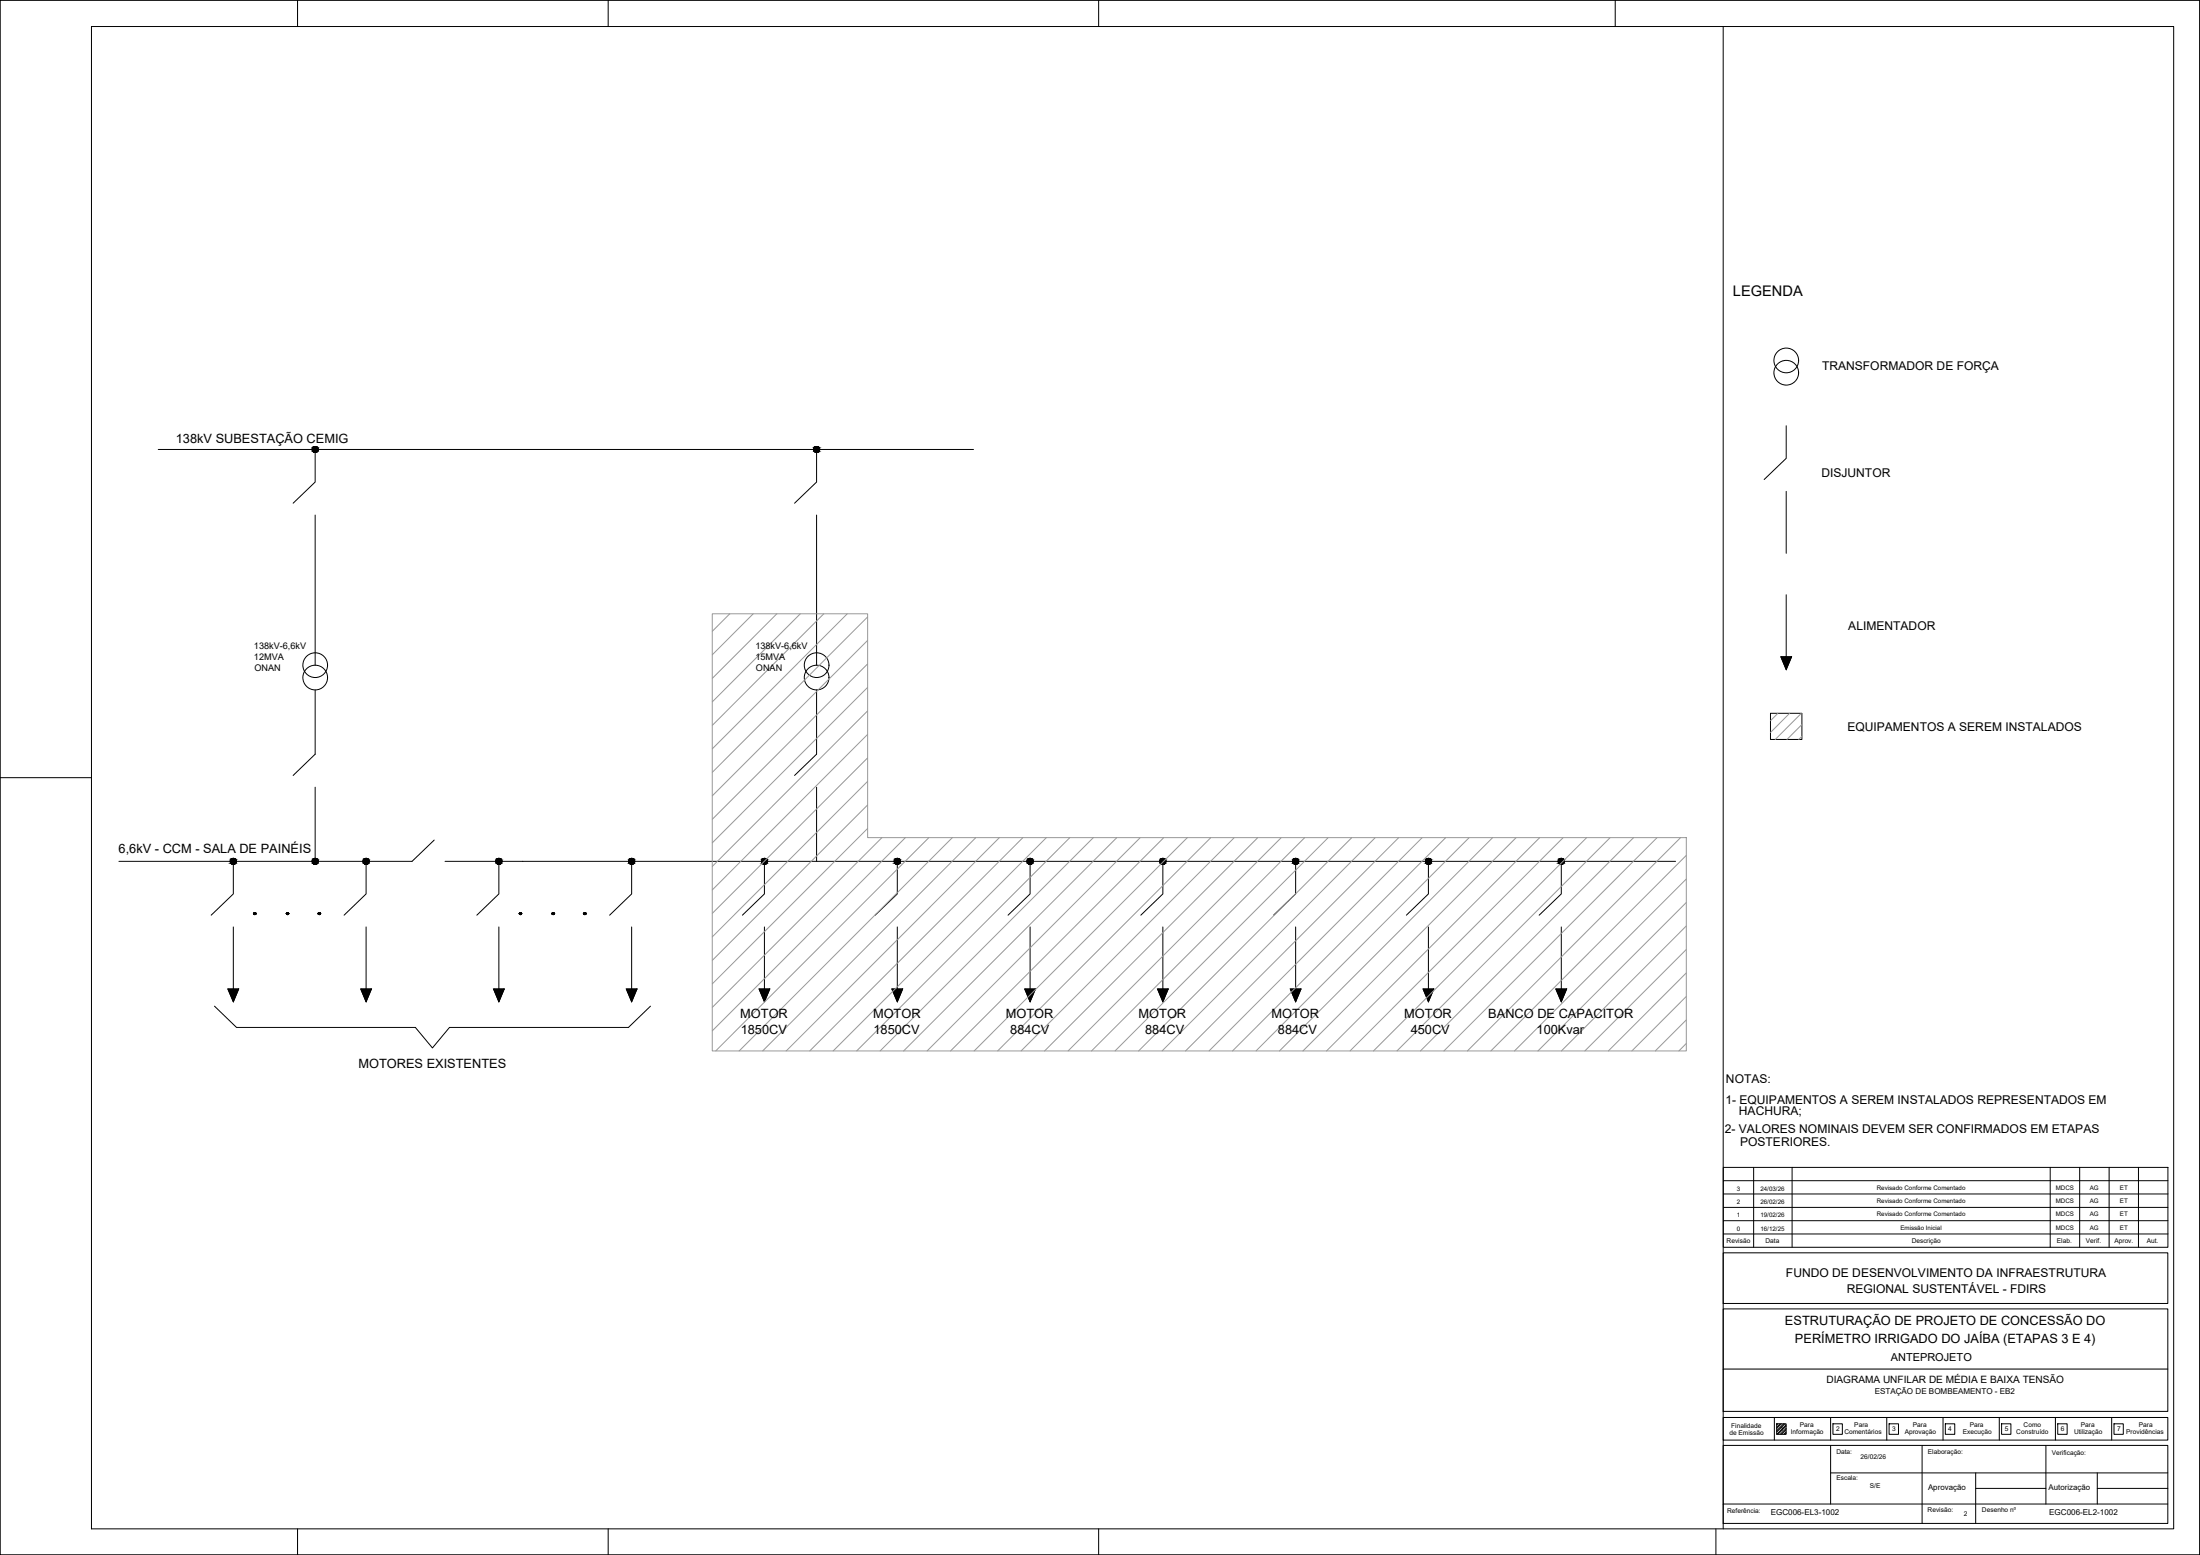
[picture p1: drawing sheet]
<svg xmlns="http://www.w3.org/2000/svg" width="841mm" height="594mm" viewBox="0 0 841 594" stroke-linecap="round" stroke-linejoin="round" font-family="sans-serif">
<!-- layer: 0 -->
<g fill="none" stroke="#000" stroke-width=".38">
<path d="M0 .1h841v594h-841zM60.5 171.7h311.7M120.5 171.7v12.5l-8.4 8M312.2 171.7v12.5l-8.5 8M682.8 162.7v12.4l-8.4 8.1M120.5 196.8v57.3M312.2 196.8v57.3M682.8 187.7v23.7M682.8 227.2v23.7M680.8 250.9h4.1l-2.1 4.9zM120.5 263.6v24.5l-8.4 8.2M312.2 263.6v24.5l-8.5 8.2"/>
<path d="M676.8 272.5h12v10h-12zM120.5 300.8v28.3M312.2 300.8v28.3M89.2 329.1v12.4l-8.5 8.1M140 329.1v12.4l-8.5 8.1M166 320.9l-8.5 8.2h-112M170.1 329.1h470.4M190.7 329.1v12.4l-8.4 8.1M241.5 329.1v12.4l-8.5 8.1M292.2 329.1v12.4l-8.4 8.1M343 329.1v12.4l-8.4 8.1M393.8 329.1v12.4l-8.4 8.1"/>
<path d="M444.5 329.1v12.4l-8.4 8.1M495.3 329.1v12.4l-8.4 8.1M546.1 329.1v12.4l-8.5 8.1M596.9 329.1v12.4l-8.5 8.1M89.2 354.1v23.7M97.4 348.7v.3M109.9 348.7v.3M122 348.7v.3M140 354.1v23.7M190.7 354.1v23.7M199 348.7v.3M211.5 348.7v.3"/>
<path d="M223.6 348.7v.3M241.5 354.1v23.7M292.2 354.1v23.7M343 354.1v23.7M393.8 354.1v23.7M444.5 354.1v23.7M495.3 354.1v23.7M546.1 354.1v23.7M596.9 354.1v23.7M87.1 377.8h4.1l-2 4.9zM137.9 377.8h4.1l-2 4.9zM188.7 377.8h4l-2 4.9z"/>
<path d="M239.4 377.8h4.1l-2 4.9zM290.2 377.8h4.1l-2.1 4.9zM341 377.8h4.1l-2.1 4.9zM391.8 377.8h4l-2 4.9zM442.5 377.8h4.1l-2.1 4.9zM493.3 377.8h4l-2 4.9zM544 377.8h4.1l-2 4.9zM594.8 377.8h4.1l-2 4.9zM82 384.4l8.4 8.1h68.4l6.5 7.9 6.5-7.9h68.4l8.5-8.1"/>
<circle cx="682.9" cy="137.7" r="4.7"/>
<circle cx="682.9" cy="142.4" r="4.7"/>
<circle cx="120.5" cy="171.7" r="1.12"/>
<circle cx="312.2" cy="171.7" r="1.12"/>
<circle cx="120.5" cy="258.9" r="4.7"/>
<circle cx="120.5" cy="254.1" r="4.7"/>
<circle cx="312.2" cy="258.9" r="4.7"/>
<circle cx="312.2" cy="254.1" r="4.7"/>
<circle cx="89.2" cy="329" r="1.12"/>
<circle cx="120.5" cy="329" r="1.12"/>
<circle cx="140" cy="329" r="1.12"/>
<circle cx="190.7" cy="329" r="1.12"/>
<circle cx="241.5" cy="329" r="1.12"/>
<circle cx="292.2" cy="329" r="1.12"/>
<circle cx="343" cy="329" r="1.12"/>
<circle cx="393.8" cy="329" r="1.12"/>
<circle cx="444.6" cy="329" r="1.12"/>
<circle cx="495.3" cy="329" r="1.12"/>
<circle cx="546.1" cy="329" r="1.12"/>
<circle cx="596.9" cy="329" r="1.12"/>
<circle cx="97.4" cy="349" r=".36"/>
<circle cx="110" cy="349" r=".36"/>
<circle cx="122.1" cy="349" r=".36"/>
<circle cx="199" cy="349" r=".36"/>
<circle cx="211.5" cy="349" r=".36"/>
<circle cx="223.6" cy="349" r=".36"/>
</g>
<g fill="#000" stroke="#000" stroke-width=".38">
<path d="M120.2 172.8h.5zM120.3 170.6h.3zM312 172.8h.5zM312 170.6h.3zM680.8 250.9h4.1l-2.1 4.9zM88.9 330.1h.6zM89 328h.3zM120.2 330.1h.5zM120.3 328h.3zM139.7 330.1h.5zM139.8 328h.3zM190.5 330.1h.5z"/>
<path d="M190.5 328h.3zM241.2 330.1h.5zM241.3 328h.3zM292 330.1h.5zM292.1 328h.3zM342.8 330.1h.5zM342.9 328h.2zM393.5 330.1h.5zM393.6 328h.3zM444.3 330.1h.5zM444.4 328h.3zM495 330.1h.6z"/>
<path d="M495.1 328h.3zM545.8 330.1h.6zM545.9 328h.3zM596.6 330.1h.5zM596.7 328h.2zM97.1 349.2h.6zM97.1 348.8h.6zM97.3 348.7h.2zM97.3 349.4h.2zM109.6 349.3h.6zM109.7 348.8h.5zM121.7 349.2h.7z"/>
<path d="M121.8 348.8h.6zM121.8 349.3h.5zM121.9 348.7h.4zM198.7 349.3h.5zM198.7 348.8h.5zM211.1 349.2h.7zM211.2 348.8h.6zM211.2 349.3h.5zM211.3 348.7h.4zM223.5 349.4h.2zM223.5 348.7h.2zM87.1 377.8h4.1l-2 4.9z"/>
<path d="M137.9 377.8h4.1l-2 4.9zM188.7 377.8h4l-2 4.9zM239.4 377.8h4.1l-2 4.9zM290.2 377.8h4.1l-2.1 4.9zM341 377.8h4.1l-2.1 4.9zM391.8 377.8h4l-2 4.9zM442.5 377.8h4.1l-2.1 4.9zM493.3 377.8h4l-2 4.9zM544 377.8h4.1l-2 4.9zM594.8 377.8h4.1l-2 4.9z"/>
<path d="M120.2 172.8h.4zM120.3 172.8h.3z"/>
<path d="M120.3 170.6h.4zM120.2 170.6h.5z"/>
<path d="M120.2 170.6l.6 .1zM120.1 170.7h.7z"/>
<path d="M120.1 170.7h.8zM120 170.7h.9z"/>
<path d="M120.1 172.8h.7zM120.1 172.8h.6z"/>
<path d="M120 170.7h1zM119.9 170.7h1.1z"/>
<path d="M120 172.7h.9zM120 172.7l.8 .1z"/>
<path d="M119.9 170.7l1.2 .1zM119.8 170.8h1.3z"/>
<path d="M119.9 172.6h1.1zM119.9 172.6l1 .1z"/>
<path d="M119.8 170.8l1.4 .1zM119.8 170.8l1.4 .1z"/>
<path d="M119.8 172.6h1.3zM119.8 172.6h1.2z"/>
<path d="M119.8 170.9l1.5 .1zM119.8 170.9l1.5 .1z"/>
<path d="M119.8 172.6h1.4zM119.8 172.6h1.3z"/>
<path d="M119.7 171h1.6zM119.6 171h1.7z"/>
<path d="M119.7 172.5h1.6zM119.7 172.5l1.5 .1z"/>
<path d="M119.6 171l1.8 .1zM119.6 171l1.8 .1z"/>
<path d="M119.6 172.4h1.7zM119.6 172.4l1.7 .1z"/>
<path d="M119.5 171.1l2 .1zM119.5 171.1l2 .1z"/>
<path d="M119.5 172.3h1.9zM119.5 172.3l1.8 .1z"/>
<path d="M119.5 171.2l2 .1zM119.5 171.2l2 .1z"/>
<path d="M119.5 172.2h2zM119.5 172.2l1.9 .1z"/>
<path d="M119.5 171.3l2 .1zM119.5 171.3l2 .1z"/>
<path d="M119.5 172.1h2zM119.5 172.1l2 .1z"/>
<path d="M119.4 171.4l2.2 .1zM119.4 171.4l2.2 .1z"/>
<path d="M119.4 172h2.1zM119.4 172l2.1 .1z"/>
<path d="M119.4 171.5l2.2 .1zM119.4 171.5l2.2 .1z"/>
<path d="M119.4 171.6l2.2 .1zM119.4 171.6l2.2 .1z"/>
<path d="M119.4 171.7l2.2 .1zM119.4 171.7l2.2 .1z"/>
<path d="M119.4 171.8l2.2 .1zM119.4 171.8l2.2 .1z"/>
<path d="M119.4 171.9h2.2zM119.4 171.9l2.1 .1z"/>
<path d="M312 172.8h.3zM312 172.8h.3z"/>
<path d="M312 170.6h.5zM312 170.6h.5z"/>
<path d="M312 170.6l.5 .1zM311.8 170.7h.7z"/>
<path d="M311.8 170.7h.8zM311.7 170.7h.9z"/>
<path d="M311.8 172.8h.7zM311.8 172.8h.7z"/>
<path d="M311.7 170.7h1zM311.6 170.7h1.1z"/>
<path d="M311.7 172.7h.9zM311.7 172.7l.8 .1z"/>
<path d="M311.6 170.7l1.2 .1zM311.5 170.8h1.3z"/>
<path d="M311.6 172.6h1.1zM311.6 172.6l1 .1z"/>
<path d="M311.5 170.8l1.4 .1zM311.5 170.8l1.4 .1z"/>
<path d="M311.5 172.6h1.3zM311.5 172.6h1.2z"/>
<path d="M311.4 170.9l1.6 .1zM311.4 170.9l1.6 .1z"/>
<path d="M311.4 172.6h1.5zM311.4 172.6h1.4z"/>
<path d="M311.4 171h1.7zM311.3 171h1.8z"/>
<path d="M311.4 172.5h1.6zM311.4 172.5l1.5 .1z"/>
<path d="M311.3 171l1.8 .1zM311.3 171l1.8 .1z"/>
<path d="M311.3 172.4h1.8zM311.3 172.4l1.7 .1z"/>
<path d="M311.2 171.1l2 .1zM311.2 171.1l2 .1z"/>
<path d="M311.2 172.3h1.9zM311.2 172.3l1.9 .1z"/>
<path d="M311.2 171.2l2 .1zM311.2 171.2l2 .1z"/>
<path d="M311.2 172.2h2zM311.2 172.2l1.9 .1z"/>
<path d="M311.1 171.3l2.1 .1zM311.1 171.3l2.1 .1z"/>
<path d="M311.1 171.4l2.2 .1zM311.1 171.4l2.2 .1z"/>
<path d="M311.1 172l2.1 .1zM311.1 172l2.1 .1z"/>
<path d="M311.1 172.1h2.1zM311.1 172.1l2.1 .1z"/>
<path d="M311.1 171.5l2.2 .1zM311.1 171.5l2.2 .1z"/>
<path d="M311.1 171.6l2.2 .1zM311.1 171.6l2.2 .1z"/>
<path d="M311.1 171.8l2.2 .1zM311.1 171.8l2.2 .1z"/>
<path d="M311.1 171.9h2.2zM311.1 171.9l2.1 .1z"/>
<path d="M311.1 171.7h2.2zM311.1 171.7l2.2 .1z"/>
<path d="M88.9 330.1l.4 .1zM89 330.2h.3z"/>
<path d="M89 328h.5zM88.9 328h.6z"/>
<path d="M88.9 328h.6zM88.8 328h.7z"/>
<path d="M88.8 328l.8 .1zM88.7 328.1h.9z"/>
<path d="M88.8 330.1h.7zM88.8 330.1h.7z"/>
<path d="M88.7 328.1h1zM88.6 328.1h1.1z"/>
<path d="M88.7 330.1h.9zM88.7 330.1h.8z"/>
<path d="M88.6 328.1h1.2zM88.6 328.1h1.2z"/>
<path d="M88.6 330h1.1zM88.6 330l1 .1z"/>
<path d="M88.6 328.1l1.3 .1zM88.4 328.2h1.5z"/>
<path d="M88.6 330h1.2zM88.6 330h1.1z"/>
<path d="M88.4 328.2l1.6 .1zM88.4 328.2l1.6 .1z"/>
<path d="M88.4 329.9h1.5zM88.4 329.9l1.4 .1z"/>
<path d="M88.4 328.3l1.6 .1zM88.4 328.3l1.6 .1z"/>
<path d="M88.4 329.8h1.6zM88.4 329.8l1.5 .1z"/>
<path d="M88.3 328.4l1.8 .1zM88.3 328.4l1.8 .1z"/>
<path d="M88.3 329.7h1.7zM88.3 329.7l1.7 .1z"/>
<path d="M88.3 328.5l1.9 .1zM88.3 328.5l1.9 .1z"/>
<path d="M88.3 329.7h1.8zM88.3 329.7h1.7z"/>
<path d="M88.2 328.6h2zM88.2 328.6h2z"/>
<path d="M88.2 329.6h2zM88.2 329.6l1.9 .1z"/>
<path d="M88.1 328.6l2.2 .1zM88.1 328.6l2.2 .1z"/>
<path d="M88.1 329.5h2.1zM88.1 329.5l2.1 .1z"/>
<path d="M88.1 328.7l2.2 .2zM88.1 328.7l2.2 .2z"/>
<path d="M88.1 328.9h2.2zM88.1 328.9h2.2z"/>
<path d="M88.1 329.3l2.2 .1zM88.1 329.3l2.2 .1z"/>
<path d="M88.1 329.4h2.2zM88.1 329.4l2.1 .1z"/>
<path d="M88.1 328.9l2.2 .2zM88.1 328.9l2.2 .2z"/>
<path d="M88.1 329.1l2.2 .1zM88.1 329.1l2.2 .1z"/>
<path d="M88.1 329.2h2.2zM88.1 329.2l2.2 .1z"/>
<path d="M120.2 330.1l.4 .1zM120.3 330.2h.3z"/>
<path d="M120.3 328h.4zM120.2 328h.5z"/>
<path d="M120.2 328h.6zM120.1 328h.7z"/>
<path d="M120.1 328l.8 .1zM120 328.1h.9z"/>
<path d="M120.1 330.1h.7zM120.1 330.1h.6z"/>
<path d="M120 328.1h1zM119.9 328.1h1.1z"/>
<path d="M120 330.1h.9zM120 330.1h.8z"/>
<path d="M119.9 328.1h1.2zM119.8 328.1h1.3z"/>
<path d="M119.9 330h1.1zM119.9 330l1 .1z"/>
<path d="M119.8 328.1l1.4 .1zM119.8 328.1l1.4 .1z"/>
<path d="M119.8 330h1.3zM119.8 330h1.2z"/>
<path d="M119.8 328.2l1.5 .1zM119.8 328.2l1.5 .1z"/>
<path d="M119.8 329.9h1.4zM119.8 329.9l1.3 .1z"/>
<path d="M119.7 328.3l1.6 .1zM119.7 328.3l1.6 .1z"/>
<path d="M119.7 329.8h1.6zM119.7 329.8l1.5 .1z"/>
<path d="M119.6 328.4l1.8 .1zM119.6 328.4l1.8 .1z"/>
<path d="M119.6 329.7h1.7zM119.6 329.7l1.7 .1z"/>
<path d="M119.5 328.5l2 .1zM119.5 328.5l2 .1z"/>
<path d="M119.5 329.7h1.9zM119.5 329.7h1.8z"/>
<path d="M119.5 328.6h2zM119.5 328.6h2z"/>
<path d="M119.5 329.6h2zM119.5 329.6l1.9 .1z"/>
<path d="M119.5 328.6l2 .1zM119.5 328.6l2 .1z"/>
<path d="M119.5 329.5h2zM119.5 329.5l2 .1z"/>
<path d="M119.4 328.7l2.2 .2zM119.4 328.7l2.2 .2z"/>
<path d="M119.4 329.4h2.1zM119.4 329.4l2.1 .1z"/>
<path d="M119.4 328.9h2.2zM119.4 328.9h2.2z"/>
<path d="M119.4 328.9l2.2 .2zM119.4 328.9l2.2 .2z"/>
<path d="M119.4 329.1l2.2 .1zM119.4 329.1l2.2 .1z"/>
<path d="M119.4 329.2l2.2 .1zM119.4 329.2l2.2 .1z"/>
<path d="M119.4 329.3h2.2zM119.4 329.3l2.1 .1z"/>
<path d="M139.7 330.1l.4 .1zM139.8 330.2h.3z"/>
<path d="M139.8 328h.4zM139.7 328h.5z"/>
<path d="M139.7 328h.6zM139.6 328h.7z"/>
<path d="M139.6 328l.8 .1zM139.5 328.1h.9z"/>
<path d="M139.6 330.1h.7zM139.6 330.1h.6z"/>
<path d="M139.5 328.1h1zM139.4 328.1h1.1z"/>
<path d="M139.5 330.1h.9zM139.5 330.1h.8z"/>
<path d="M139.4 328.1h1.2zM139.3 328.1h1.3z"/>
<path d="M139.4 330h1.1zM139.4 330l1 .1z"/>
<path d="M139.3 328.1l1.4 .1zM139.3 328.1l1.4 .1z"/>
<path d="M139.3 330h1.3zM139.3 330h1.2z"/>
<path d="M139.2 328.2l1.6 .1zM139.1 328.3h1.7z"/>
<path d="M139.2 329.9h1.5zM139.2 329.9l1.4 .1z"/>
<path d="M139.1 328.3l1.7 .1zM139.1 328.3l1.7 .1z"/>
<path d="M139.1 329.8h1.7zM139.1 329.8l1.6 .1z"/>
<path d="M139.1 328.4l1.8 .1zM139.1 328.4l1.8 .1z"/>
<path d="M139.1 329.7h1.7zM139.1 329.7l1.7 .1z"/>
<path d="M139 328.5l1.9 .1zM139 328.5l1.9 .1z"/>
<path d="M139 329.7h1.9zM139 329.7h1.8z"/>
<path d="M138.9 328.6h2.1zM138.9 328.6h2.1z"/>
<path d="M138.9 329.6h2zM138.9 329.6l2 .1z"/>
<path d="M138.9 328.6l2.1 .1zM138.9 328.6l2.1 .1z"/>
<path d="M138.9 329.5h2.1zM138.9 329.5l2 .1z"/>
<path d="M138.9 328.7l2.2 .2zM138.9 328.7l2.2 .2z"/>
<path d="M138.9 329.4h2.1zM138.9 329.4l2.1 .1z"/>
<path d="M138.9 328.9h2.2zM138.9 328.9h2.2z"/>
<path d="M138.9 328.9l2.2 .2zM138.9 328.9l2.2 .2z"/>
<path d="M138.9 329.1l2.2 .1zM138.9 329.1l2.2 .1z"/>
<path d="M138.9 329.2l2.2 .1zM138.9 329.2l2.2 .1z"/>
<path d="M138.9 329.3h2.2zM138.9 329.3l2.1 .1z"/>
<path d="M190.5 330.1l.3 .1zM190.5 330.2h.3z"/>
<path d="M190.5 328h.5zM190.5 328h.5z"/>
<path d="M190.5 328h.6zM190.3 328h.8z"/>
<path d="M190.3 328l.9 .1zM190.2 328.1h1z"/>
<path d="M190.3 330.1h.8zM190.3 330.1h.7z"/>
<path d="M190.2 328.1h1.1zM190.2 328.1h1.1z"/>
<path d="M190.2 330.1h1zM190.2 330.1h.9z"/>
<path d="M190.2 328.1h1.1zM190.1 328.1h1.2z"/>
<path d="M190.2 330h1.1zM190.2 330l1 .1z"/>
<path d="M190.1 328.1l1.3 .1zM190.1 328.1l1.3 .1z"/>
<path d="M190.1 330h1.2zM190.1 330h1.2z"/>
<path d="M190 328.2l1.5 .1zM190 328.2l1.5 .1z"/>
<path d="M190 329.9h1.4zM190 329.9l1.3 .1z"/>
<path d="M189.9 328.3l1.7 .1zM189.8 328.4h1.8z"/>
<path d="M189.9 329.8h1.6zM189.9 329.8l1.5 .1z"/>
<path d="M189.8 328.4l1.8 .1zM189.8 328.4l1.8 .1z"/>
<path d="M189.8 329.7h1.8zM189.8 329.7l1.7 .1z"/>
<path d="M189.8 328.5l1.9 .1zM189.8 328.5l1.9 .1z"/>
<path d="M189.8 329.7h1.8zM189.8 329.7h1.8z"/>
<path d="M189.7 328.6h2zM189.7 328.6h2z"/>
<path d="M189.7 329.6h2zM189.7 329.6l1.9 .1z"/>
<path d="M189.7 328.6l2.1 .1zM189.7 328.6l2.1 .1z"/>
<path d="M189.7 329.5h2zM189.7 329.5l2 .1z"/>
<path d="M189.7 328.7l2.1 .2zM189.7 328.7l2.1 .2z"/>
<path d="M189.7 329.4h2.1zM189.7 329.4l2 .1z"/>
<path d="M189.6 328.9h2.2zM189.6 328.9h2.2z"/>
<path d="M189.6 328.9l2.2 .2zM189.6 328.9l2.2 .2z"/>
<path d="M189.6 329.1l2.2 .1zM189.6 329.1l2.2 .1z"/>
<path d="M189.6 329.2l2.2 .1zM189.6 329.2l2.2 .1z"/>
<path d="M189.6 329.3h2.2zM189.6 329.3l2.2 .1z"/>
<path d="M241.2 330.1l.4 .1zM241.3 330.2h.3z"/>
<path d="M241.3 328h.4zM241.2 328h.5z"/>
<path d="M241.2 328h.6zM241.1 328h.7z"/>
<path d="M241.1 328l.8 .1zM241 328.1h.9z"/>
<path d="M241.1 330.1h.7zM241.1 330.1h.6z"/>
<path d="M241 328.1h1zM240.9 328.1h1.1z"/>
<path d="M241 330.1h.9zM241 330.1h.8z"/>
<path d="M240.9 328.1h1.2zM240.8 328.1h1.3z"/>
<path d="M240.9 330h1.1zM240.9 330l1 .1z"/>
<path d="M240.8 328.1l1.4 .1zM240.7 328.2h1.5z"/>
<path d="M240.8 330h1.3zM240.8 330h1.2z"/>
<path d="M240.7 328.2l1.6 .1zM240.7 328.2l1.6 .1z"/>
<path d="M240.7 329.9h1.5zM240.7 329.9l1.4 .1z"/>
<path d="M240.7 328.3l1.7 .1zM240.7 328.3l1.7 .1z"/>
<path d="M240.7 329.8h1.6zM240.7 329.8l1.5 .1z"/>
<path d="M240.6 328.4l1.8 .1zM240.6 328.4l1.8 .1z"/>
<path d="M240.6 329.7h1.8zM240.6 329.7l1.7 .1z"/>
<path d="M240.5 328.5l1.9 .1zM240.5 328.5l1.9 .1z"/>
<path d="M240.5 329.7h1.9zM240.5 329.7h1.9z"/>
<path d="M240.5 328.6h2zM240.5 328.6h2z"/>
<path d="M240.5 329.6h1.9zM240.5 329.6l1.9 .1z"/>
<path d="M240.5 328.6l2 .1zM240.5 328.6l2 .1z"/>
<path d="M240.4 328.7l2.2 .2zM240.4 328.7l2.2 .2z"/>
<path d="M240.4 329.4l2.1 .1zM240.4 329.4l2.1 .1z"/>
<path d="M240.5 329.5h2zM240.5 329.5l1.9 .1z"/>
<path d="M240.4 328.9h2.2zM240.4 328.9h2.2z"/>
<path d="M240.4 328.9l2.2 .2zM240.4 328.9l2.2 .2z"/>
<path d="M240.4 329.1l2.2 .1zM240.4 329.1l2.2 .1z"/>
<path d="M240.4 329.2l2.2 .1zM240.4 329.2l2.2 .1z"/>
<path d="M240.4 329.3h2.2zM240.4 329.3l2.1 .1z"/>
<path d="M292 330.1l.4 .1zM292.1 330.2h.3z"/>
<path d="M292.1 328h.4zM292 328h.5z"/>
<path d="M292 328h.6zM291.9 328h.7z"/>
<path d="M291.9 328l.8 .1zM291.8 328.1h.9z"/>
<path d="M291.9 330.1h.7zM291.9 330.1h.6z"/>
<path d="M291.8 328.1h1zM291.7 328.1h1.1z"/>
<path d="M291.8 330.1h.9zM291.8 330.1h.8z"/>
<path d="M291.7 328.1h1.2zM291.6 328.1h1.3z"/>
<path d="M291.7 330h1.1zM291.7 330l1 .1z"/>
<path d="M291.6 328.1l1.3 .1zM291.6 328.1l1.3 .1z"/>
<path d="M291.6 330h1.3zM291.6 330h1.2z"/>
<path d="M291.5 328.2l1.5 .1zM291.5 328.2l1.5 .1z"/>
<path d="M291.5 329.9h1.4zM291.5 329.9l1.4 .1z"/>
<path d="M291.5 328.3l1.6 .1zM291.5 328.3l1.6 .1z"/>
<path d="M291.5 329.8h1.5zM291.5 329.8l1.4 .1z"/>
<path d="M291.4 328.4l1.8 .1zM291.4 328.4l1.8 .1z"/>
<path d="M291.4 329.7h1.7zM291.4 329.7l1.6 .1z"/>
<path d="M291.3 328.5l1.9 .1zM291.3 328.5l1.9 .1z"/>
<path d="M291.3 329.7h1.9zM291.3 329.7h1.8z"/>
<path d="M291.3 328.6h2zM291.3 328.6h2z"/>
<path d="M291.3 329.6h1.9zM291.3 329.6l1.9 .1z"/>
<path d="M291.2 328.6l2.1 .1zM291.2 328.6l2.1 .1z"/>
<path d="M291.2 328.7l2.1 .2zM291.2 328.7l2.1 .2z"/>
<path d="M291.2 329.4l2.1 .1zM291.2 329.4l2.1 .1z"/>
<path d="M291.2 329.5h2.1zM291.2 329.5l2 .1z"/>
<path d="M291.2 328.9h2.1zM291.2 328.9h2.1z"/>
<path d="M291.1 328.9l2.3 .2zM291.1 328.9l2.3 .2z"/>
<path d="M291.1 329.2l2.2 .1zM291.1 329.2l2.2 .1z"/>
<path d="M291.2 329.3h2.1zM291.2 329.3l2.1 .1z"/>
<path d="M291.1 329.1h2.3zM291.1 329.1l2.2 .1z"/>
<path d="M342.8 330.1l.3 .1zM342.9 330.2h.2z"/>
<path d="M342.9 328h.4zM342.8 328h.5z"/>
<path d="M342.8 328h.6zM342.6 328h.8z"/>
<path d="M342.6 328l.9 .1zM342.6 328.1h.9z"/>
<path d="M342.6 330.1h.8zM342.6 330.1h.7z"/>
<path d="M342.6 328.1h.9zM342.4 328.1h1.1z"/>
<path d="M342.6 330.1h.9zM342.6 330.1h.8z"/>
<path d="M342.4 328.1h1.3zM342.4 328.1h1.3z"/>
<path d="M342.4 330h1.1zM342.4 330l1.1 .1z"/>
<path d="M342.4 328.1l1.3 .1zM342.3 328.2h1.4z"/>
<path d="M342.4 330h1.3zM342.4 330h1.1z"/>
<path d="M342.3 328.2l1.5 .1zM342.3 328.2l1.5 .1z"/>
<path d="M342.3 329.9h1.4zM342.3 329.9l1.4 .1z"/>
<path d="M342.2 328.3l1.7 .1zM342.1 328.4h1.8z"/>
<path d="M342.2 329.8h1.6zM342.2 329.8l1.5 .1z"/>
<path d="M342.1 328.4l1.9 .1zM342.1 328.4l1.9 .1z"/>
<path d="M342.1 329.7h1.8zM342.1 329.7l1.7 .1z"/>
<path d="M342.1 328.5l1.9 .1zM342.1 328.5l1.9 .1z"/>
<path d="M342.1 329.7h1.9zM342.1 329.7h1.8z"/>
<path d="M342 328.6h2zM342 328.6h2z"/>
<path d="M342 329.6h2zM342 329.6l2 .1z"/>
<path d="M342 328.6l2.1 .1zM342 328.6l2.1 .1z"/>
<path d="M342 329.5h2zM342 329.5l2 .1z"/>
<path d="M341.9 328.7l2.2 .2zM341.9 328.7l2.2 .2z"/>
<path d="M341.9 328.9h2.2zM341.9 328.9h2.2z"/>
<path d="M341.9 329.3l2.2 .1zM341.9 329.3l2.2 .1z"/>
<path d="M341.9 329.4h2.2zM341.9 329.4l2.1 .1z"/>
<path d="M341.9 328.9l2.2 .2zM341.9 328.9l2.2 .2z"/>
<path d="M341.9 329.1l2.2 .1zM341.9 329.1l2.2 .1z"/>
<path d="M341.9 329.2h2.2zM341.9 329.2l2.2 .1z"/>
<path d="M393.5 330.1l.4 .1zM393.6 330.2h.3z"/>
<path d="M393.6 328h.4zM393.5 328h.5z"/>
<path d="M393.5 328h.6zM393.4 328h.7z"/>
<path d="M393.4 328l.9 .1zM393.3 328.1h1z"/>
<path d="M393.4 330.1h.7zM393.4 330.1h.6z"/>
<path d="M393.3 328.1h1zM393.2 328.1h1.1z"/>
<path d="M393.3 330.1h1zM393.3 330.1h.8z"/>
<path d="M393.2 328.1h1.2zM393.1 328.1h1.3z"/>
<path d="M393.2 330h1.1zM393.2 330l1.1 .1z"/>
<path d="M393.1 328.1l1.4 .1zM393.1 328.1l1.4 .1z"/>
<path d="M393.1 330h1.3zM393.1 330h1.2z"/>
<path d="M393.1 328.2l1.5 .1zM393.1 328.2l1.5 .1z"/>
<path d="M393.1 329.9h1.4zM393.1 329.9l1.3 .1z"/>
<path d="M393 328.3l1.6 .1zM393 328.3l1.6 .1z"/>
<path d="M393 329.8h1.6zM393 329.8l1.5 .1z"/>
<path d="M392.9 328.4l1.8 .1zM392.9 328.4l1.8 .1z"/>
<path d="M392.9 329.7h1.7zM392.9 329.7l1.7 .1z"/>
<path d="M392.9 328.5l1.9 .1zM392.9 328.5l1.9 .1z"/>
<path d="M392.9 329.7h1.8zM392.9 329.7h1.7z"/>
<path d="M392.8 328.6h2zM392.8 328.6h2z"/>
<path d="M392.8 329.6h2zM392.8 329.6l1.9 .1z"/>
<path d="M392.7 328.6l2.1 .1zM392.7 328.6l2.1 .1z"/>
<path d="M392.7 329.5h2.1zM392.7 329.5l2.1 .1z"/>
<path d="M392.7 328.7l2.2 .2zM392.7 328.7l2.2 .2z"/>
<path d="M392.7 329.4h2.1zM392.7 329.4l2.1 .1z"/>
<path d="M392.7 328.9h2.2zM392.7 328.9h2.2z"/>
<path d="M392.7 328.9l2.2 .2zM392.7 328.9l2.2 .2z"/>
<path d="M392.7 329.1l2.2 .1zM392.7 329.1l2.2 .1z"/>
<path d="M392.7 329.2l2.2 .1zM392.7 329.2l2.2 .1z"/>
<path d="M392.7 329.3h2.2zM392.7 329.3l2.1 .1z"/>
<path d="M444.3 330.1l.4 .1zM444.4 330.2h.3z"/>
<path d="M444.4 328h.4zM444.3 328h.5z"/>
<path d="M444.3 328h.6zM444.2 328h.7z"/>
<path d="M444.2 328l.8 .1zM444.1 328.1h.9z"/>
<path d="M444.2 330.1h.7zM444.2 330.1h.6z"/>
<path d="M444.1 328.1h1zM444 328.1h1.1z"/>
<path d="M444.1 330.1h.9zM444.1 330.1h.8z"/>
<path d="M444 328.1h1.2zM443.9 328.1h1.3z"/>
<path d="M444 330h1.1zM444 330l1 .1z"/>
<path d="M443.9 328.1l1.4 .1zM443.9 328.1l1.4 .1z"/>
<path d="M443.9 330h1.3zM443.9 330h1.2z"/>
<path d="M443.8 328.2l1.5 .1zM443.7 328.3h1.6z"/>
<path d="M443.8 329.9h1.5zM443.8 329.9l1.4 .1z"/>
<path d="M443.7 328.3l1.7 .1zM443.7 328.3l1.7 .1z"/>
<path d="M443.7 329.8h1.6zM443.7 329.8l1.6 .1z"/>
<path d="M443.7 328.4l1.8 .1zM443.7 328.4l1.8 .1z"/>
<path d="M443.7 329.7h1.7zM443.7 329.7l1.6 .1z"/>
<path d="M443.6 328.5l1.9 .1zM443.6 328.5l1.9 .1z"/>
<path d="M443.6 329.7h1.9zM443.6 329.7h1.8z"/>
<path d="M443.6 328.6h2zM443.6 328.6h2z"/>
<path d="M443.6 329.6h1.9zM443.6 329.6l1.9 .1z"/>
<path d="M443.5 328.6l2.1 .1zM443.5 328.6l2.1 .1z"/>
<path d="M443.5 329.5h2.1zM443.5 329.5l2 .1z"/>
<path d="M443.5 328.7l2.1 .2zM443.5 328.7l2.1 .2z"/>
<path d="M443.5 329.4h2.1zM443.5 329.4l2.1 .1z"/>
<path d="M443.4 328.9h2.2zM443.4 328.9h2.2z"/>
<path d="M443.4 328.9l2.2 .2zM443.4 328.9l2.2 .2z"/>
<path d="M443.4 329.1l2.2 .1zM443.4 329.1l2.2 .1z"/>
<path d="M443.4 329.2l2.2 .1zM443.4 329.2l2.2 .1z"/>
<path d="M443.4 329.3h2.2zM443.4 329.3l2.2 .1z"/>
<path d="M495 330.1l.4 .1zM495.1 330.2h.3z"/>
<path d="M495.1 328h.5zM495 328h.6z"/>
<path d="M495 328h.6zM495 328h.6z"/>
<path d="M495 328l.8 .1zM494.9 328.1h.9z"/>
<path d="M495 330.1h.6zM495 330.1h.6z"/>
<path d="M494.9 328.1h1zM494.7 328.1h1.2z"/>
<path d="M494.9 330.1h.9zM494.9 330.1h.7z"/>
<path d="M494.7 328.1h1.2zM494.7 328.1h1.2z"/>
<path d="M494.7 330h1.2zM494.7 330l1.1 .1z"/>
<path d="M494.7 328.1l1.3 .1zM494.7 328.1l1.3 .1z"/>
<path d="M494.7 330h1.2zM494.7 330h1.2z"/>
<path d="M494.6 328.2l1.5 .1zM494.6 328.2l1.5 .1z"/>
<path d="M494.6 329.9h1.4zM494.6 329.9l1.3 .1z"/>
<path d="M494.5 328.3l1.7 .1zM494.5 328.3l1.7 .1z"/>
<path d="M494.5 329.8h1.6zM494.5 329.8l1.5 .1z"/>
<path d="M494.5 328.4l1.7 .1zM494.5 328.4l1.7 .1z"/>
<path d="M494.5 329.7h1.7zM494.5 329.7l1.6 .1z"/>
<path d="M494.4 328.5l1.9 .1zM494.4 328.5l1.9 .1z"/>
<path d="M494.4 329.7h1.8zM494.4 329.7h1.8z"/>
<path d="M494.3 328.6h2.1zM494.3 328.6h2.1z"/>
<path d="M494.3 329.6h2zM494.3 329.6l1.9 .1z"/>
<path d="M494.3 328.6l2.1 .1zM494.3 328.6l2.1 .1z"/>
<path d="M494.2 328.7l2.2 .2zM494.2 328.7l2.2 .2z"/>
<path d="M494.2 329.4l2.2 .1zM494.2 329.4l2.2 .1z"/>
<path d="M494.3 329.5h2.1zM494.3 329.5l2 .1z"/>
<path d="M494.2 328.9h2.2zM494.2 328.9h2.2z"/>
<path d="M494.2 328.9l2.2 .2zM494.2 328.9l2.2 .2z"/>
<path d="M494.2 329.1l2.2 .1zM494.2 329.1l2.2 .1z"/>
<path d="M494.2 329.2l2.2 .1zM494.2 329.2l2.2 .1z"/>
<path d="M494.2 329.3h2.2zM494.2 329.3l2.2 .1z"/>
<path d="M545.8 330.1l.4 .1zM545.9 330.2h.3z"/>
<path d="M545.9 328h.5zM545.8 328h.6z"/>
<path d="M545.8 328h.6zM545.7 328h.7z"/>
<path d="M545.7 328l.8 .1zM545.6 328.1h.9z"/>
<path d="M545.7 330.1h.7zM545.7 330.1h.7z"/>
<path d="M545.6 328.1h1zM545.5 328.1h1.1z"/>
<path d="M545.6 330.1h.9zM545.6 330.1h.8z"/>
<path d="M545.5 328.1h1.2zM545.4 328.1h1.3z"/>
<path d="M545.5 330h1.1zM545.5 330l1 .1z"/>
<path d="M545.4 328.1l1.4 .1zM545.4 328.1l1.4 .1z"/>
<path d="M545.4 330h1.3zM545.4 330h1.2z"/>
<path d="M545.3 328.2l1.6 .1zM545.3 328.2l1.6 .1z"/>
<path d="M545.3 329.9h1.5zM545.3 329.9l1.4 .1z"/>
<path d="M545.3 328.3l1.6 .1zM545.3 328.3l1.6 .1z"/>
<path d="M545.3 329.8h1.6zM545.3 329.8l1.5 .1z"/>
<path d="M545.2 328.4l1.8 .1zM545.2 328.4l1.8 .1z"/>
<path d="M545.2 329.7h1.7zM545.2 329.7l1.7 .1z"/>
<path d="M545.1 328.5l2 .1zM545.1 328.5l2 .1z"/>
<path d="M545.1 329.7h1.9zM545.1 329.7h1.8z"/>
<path d="M545.1 328.6h2zM545.1 328.6h2z"/>
<path d="M545.1 329.6h2zM545.1 329.6l1.9 .1z"/>
<path d="M545 328.6l2.1 .1zM545 328.6l2.1 .1z"/>
<path d="M545 328.7l2.2 .2zM545 328.7l2.2 .2z"/>
<path d="M545 329.4l2.1 .1zM545 329.4l2.1 .1z"/>
<path d="M545 329.5h2.1zM545 329.5l2.1 .1z"/>
<path d="M545 328.9h2.2zM545 328.9h2.2z"/>
<path d="M545 328.9l2.2 .2zM545 328.9l2.2 .2z"/>
<path d="M545 329.2l2.2 .1zM545 329.2l2.2 .1z"/>
<path d="M545 329.3h2.2zM545 329.3l2.1 .1z"/>
<path d="M545 329.1h2.2zM545 329.1l2.2 .1z"/>
<path d="M596.6 330.1l.3 .1zM596.7 330.2h.2z"/>
<path d="M596.7 328h.4zM596.6 328h.5z"/>
<path d="M596.6 328h.6zM596.5 328h.7z"/>
<path d="M596.5 328l.8 .1zM596.4 328.1h.9z"/>
<path d="M596.5 330.1h.7zM596.5 330.1h.6z"/>
<path d="M596.4 328.1h1zM596.3 328.1h1.1z"/>
<path d="M596.4 330.1h.9zM596.4 330.1h.8z"/>
<path d="M596.3 328.1h1.2zM596.3 328.1h1.2z"/>
<path d="M596.3 330h1.1zM596.3 330l1 .1z"/>
<path d="M596.2 328.1l1.4 .1zM596.1 328.2h1.5z"/>
<path d="M596.2 330h1.3zM596.2 330h1.2z"/>
<path d="M596.1 328.2l1.6 .1zM596.1 328.2l1.6 .1z"/>
<path d="M596.1 329.9h1.5zM596.1 329.9l1.4 .1z"/>
<path d="M596.1 328.3l1.6 .1zM596.1 328.3l1.6 .1z"/>
<path d="M596.1 329.8h1.6zM596.1 329.8l1.5 .1z"/>
<path d="M596 328.4l1.8 .1zM596 328.4l1.8 .1z"/>
<path d="M596 329.7h1.7zM596 329.7l1.7 .1z"/>
<path d="M595.9 328.5l1.9 .1zM595.9 328.5l1.9 .1z"/>
<path d="M595.9 329.7h1.9zM595.9 329.7h1.8z"/>
<path d="M595.8 328.6h2.1zM595.8 328.6h2.1z"/>
<path d="M595.8 329.6h2zM595.8 329.6l2 .1z"/>
<path d="M595.8 328.6l2.1 .1zM595.8 328.6l2.1 .1z"/>
<path d="M595.8 329.5h2.1zM595.8 329.5l2 .1z"/>
<path d="M595.8 328.7l2.1 .2zM595.8 328.7l2.1 .2z"/>
<path d="M595.8 328.9h2.2zM595.8 328.9h2.2z"/>
<path d="M595.8 329.3l2.1 .1zM595.8 329.3l2.1 .1z"/>
<path d="M595.8 329.4h2.1zM595.8 329.4l2.1 .1z"/>
<path d="M595.7 328.9l2.3 .2zM595.7 328.9l2.3 .2z"/>
<path d="M595.7 329.1l2.3 .1zM595.7 329.1l2.3 .1z"/>
<path d="M595.7 329.2h2.3zM595.7 329.2l2.2 .1z"/>
<path d="M97.3 348.7h.2zM97.3 348.7h.2z"/>
<path d="M97.3 349.4h.2zM97.3 349.4h.3z"/>
<path d="M97.3 349.4h.2zM97.3 349.4h.2z"/>
<path d="M97.3 348.7h.3zM97.3 348.7h.3z"/>
<path d="M97.3 348.7h.3zM97.3 348.7h.3z"/>
<path d="M97.2 348.7h.5zM97.2 348.7h.5z"/>
<path d="M97.2 349.3h.4zM97.2 349.3l.4 .1z"/>
<path d="M97.2 348.7l.5 .1zM97.2 348.7l.5 .1z"/>
<path d="M97.2 348.8h.5zM97.2 348.8h.5z"/>
<path d="M97.2 349.3h.5zM97.2 349.3h.5z"/>
<path d="M97.2 349.3h.5zM97.2 349.3h.4z"/>
<path d="M97.2 348.8h.5zM97.2 348.8h.5z"/>
<path d="M97.1 348.8h.6zM97.1 348.8h.6zM97.1 348.8h.6z"/>
<path d="M97.1 349.3h.6zM97.1 349.3h.6z"/>
<path d="M97.2 349.3h.5zM97.2 349.3h.5z"/>
<path d="M97.1 348.8l.7 .1zM97.1 348.8l.7 .1z"/>
<path d="M97.1 349.2h.6zM97.1 349.2l.6 .1z"/>
<path d="M97.1 348.9h.7zM97.1 348.9h.7z"/>
<path d="M97.1 348.9l.7 .1zM97.1 348.9l.7 .1z"/>
<path d="M97.1 349h.7zM97.1 349h.7zM97.1 349h.7zM97.1 349h.7z"/>
<path d="M97.1 349l.7 .1zM97.1 349l.7 .1z"/>
<path d="M97.1 349.1h.7zM97.1 349.1h.7z"/>
<path d="M97.1 349.1h.7zM97.1 349.1h.7z"/>
<path d="M97.1 349.1l.7 .1zM97.1 349.1l.7 .1z"/>
<path d="M97.1 349.2h.7zM97.1 349.2h.6zM97.1 349.2h.6z"/>
<path d="M109.9 348.7h.2zM109.8 348.7h.3z"/>
<path d="M109.8 348.7h.3zM109.8 348.7h.3z"/>
<path d="M109.8 349.4h.3zM109.8 349.4h.2z"/>
<path d="M109.8 348.7h.3zM109.8 348.7h.3z"/>
<path d="M109.7 349.3h.4zM109.7 349.3h.5z"/>
<path d="M109.7 349.3l.4 .1zM109.7 349.3l.4 .1z"/>
<path d="M109.8 349.4h.3zM109.8 349.4h.3z"/>
<path d="M109.7 348.7h.5zM109.7 348.7h.5z"/>
<path d="M109.7 348.7l.5 .1zM109.7 348.7l.5 .1zM109.6 348.8h.6z"/>
<path d="M109.6 348.8h.6zM109.6 348.8h.6z"/>
<path d="M109.7 349.3h.5zM109.7 349.3h.5z"/>
<path d="M109.6 348.8h.6zM109.6 348.8h.6z"/>
<path d="M109.6 349.2h.6zM109.6 349.2h.7z"/>
<path d="M109.6 349.2l.6 .1zM109.6 349.2l.6 .1z"/>
<path d="M109.6 349.3h.6zM109.6 349.3h.6zM109.6 349.3h.6z"/>
<path d="M109.6 348.8h.7zM109.6 348.8h.7z"/>
<path d="M109.6 348.8l.7 .1zM109.6 348.8l.7 .1z"/>
<path d="M109.6 348.9h.7zM109.6 348.9h.7z"/>
<path d="M109.6 348.9l.7 .1zM109.6 348.9l.7 .1z"/>
<path d="M109.6 349.1l.7 .1zM109.6 349.1l.7 .1z"/>
<path d="M109.6 349.2h.7zM109.6 349.2h.7z"/>
<path d="M109.6 349h.7zM109.6 349h.7zM109.6 349h.7zM109.6 349h.7z"/>
<path d="M109.6 349l.7 .1zM109.6 349l.7 .1z"/>
<path d="M109.6 349.1h.7zM109.6 349.1h.7z"/>
<path d="M109.6 349.1h.7zM109.6 349.1h.7z"/>
<path d="M122 348.7h.2zM121.9 348.7h.3z"/>
<path d="M121.9 349.4h.3zM121.9 349.4h.3z"/>
<path d="M121.9 349.4h.3zM121.9 349.4h.2z"/>
<path d="M121.9 348.7h.3zM121.9 348.7h.3z"/>
<path d="M121.9 348.7h.4zM121.9 348.7h.4zM121.8 348.7h.5z"/>
<path d="M121.8 348.7l.5 .1zM121.8 348.7l.5 .1z"/>
<path d="M121.9 349.3h.4zM121.9 349.3l.3 .1z"/>
<path d="M121.8 349.3h.5zM121.8 349.3h.5z"/>
<path d="M121.8 349.3h.5zM121.8 349.3h.5zM121.8 349.3h.5z"/>
<path d="M121.8 348.8h.5zM121.8 348.8h.5z"/>
<path d="M121.8 348.8h.5zM121.8 348.8h.5z"/>
<path d="M121.8 348.8h.6zM121.8 348.8h.6zM121.7 348.8h.7z"/>
<path d="M121.8 349.3h.5zM121.8 349.3h.5z"/>
<path d="M121.7 348.8l.7 .1zM121.7 348.8l.7 .1z"/>
<path d="M121.7 348.9h.7zM121.7 348.9h.7z"/>
<path d="M121.7 349.2h.7zM121.7 349.2h.7zM121.7 349.2h.7z"/>
<path d="M121.8 349.2h.6zM121.8 349.2l.5 .1z"/>
<path d="M121.7 348.9l.7 .1zM121.7 348.9l.7 .1z"/>
<path d="M121.7 349h.7zM121.7 349h.7zM121.7 349h.7zM121.7 349h.7z"/>
<path d="M121.7 349l.7 .1zM121.7 349l.7 .1z"/>
<path d="M121.7 349.1h.7zM121.7 349.1h.7z"/>
<path d="M121.7 349.1h.7zM121.7 349.1h.7z"/>
<path d="M121.7 349.1h.7zM121.7 349.1l.7 .1z"/>
<path d="M198.9 348.7h.2zM198.8 348.7h.3z"/>
<path d="M198.8 348.7h.3zM198.8 348.7h.3z"/>
<path d="M198.8 349.4h.3zM198.8 349.4h.3z"/>
<path d="M198.8 348.7h.3zM198.8 348.7h.3z"/>
<path d="M198.8 349.3h.3zM198.8 349.3h.4z"/>
<path d="M198.8 349.3l.3 .1zM198.8 349.3l.3 .1z"/>
<path d="M198.8 349.4h.3zM198.8 349.4h.3z"/>
<path d="M198.8 348.7h.4zM198.8 348.7h.4z"/>
<path d="M198.8 348.7l.4 .1zM198.8 348.7l.4 .1zM198.7 348.8h.5z"/>
<path d="M198.7 348.8h.6zM198.7 348.8h.6z"/>
<path d="M198.7 349.3h.5zM198.7 349.3h.5z"/>
<path d="M198.7 348.8h.6zM198.7 348.8h.6z"/>
<path d="M198.6 349.2h.7zM198.6 349.2h.7z"/>
<path d="M198.6 349.2l.7 .1zM198.6 349.2l.7 .1z"/>
<path d="M198.7 349.3h.6zM198.7 349.3h.5zM198.7 349.3h.5z"/>
<path d="M198.6 348.8h.7zM198.6 348.8h.7z"/>
<path d="M198.6 348.8l.7 .1zM198.6 348.8l.7 .1z"/>
<path d="M198.6 348.9h.7zM198.6 348.9h.7z"/>
<path d="M198.6 348.9l.7 .1zM198.6 348.9l.7 .1z"/>
<path d="M198.6 349.1l.7 .1zM198.6 349.1l.7 .1z"/>
<path d="M198.6 349.2h.7zM198.6 349.2h.7z"/>
<path d="M198.6 349h.7zM198.6 349h.7zM198.6 349h.7zM198.6 349h.7z"/>
<path d="M198.6 349l.7 .1zM198.6 349l.7 .1z"/>
<path d="M198.6 349.1h.7zM198.6 349.1h.7z"/>
<path d="M198.6 349.1h.7zM198.6 349.1h.7z"/>
<path d="M211.4 348.7h.2zM211.3 348.7h.3z"/>
<path d="M211.3 349.4h.3zM211.3 349.4h.3z"/>
<path d="M211.3 349.4h.3zM211.3 349.4h.2z"/>
<path d="M211.3 348.7h.3zM211.3 348.7h.3z"/>
<path d="M211.3 348.7h.4zM211.3 348.7h.4zM211.2 348.7h.5z"/>
<path d="M211.2 348.7l.5 .1zM211.2 348.7l.5 .1z"/>
<path d="M211.3 349.3h.4zM211.3 349.3l.3 .1z"/>
<path d="M211.2 349.3h.5zM211.2 349.3h.6z"/>
<path d="M211.2 349.3h.5zM211.2 349.3h.5zM211.2 349.3h.5z"/>
<path d="M211.2 348.8h.6zM211.2 348.8h.6z"/>
<path d="M211.2 348.8h.6zM211.2 348.8h.6z"/>
<path d="M211.2 348.8h.6zM211.2 348.8h.6zM211.1 348.8h.7z"/>
<path d="M211.2 349.3h.6zM211.2 349.3h.6z"/>
<path d="M211.1 348.8l.7 .1zM211.1 348.8l.7 .1z"/>
<path d="M211.1 348.9h.7zM211.1 348.9h.7z"/>
<path d="M211.1 349.2h.7zM211.1 349.2h.7zM211.1 349.2h.7z"/>
<path d="M211.2 349.2h.6zM211.2 349.2l.6 .1z"/>
<path d="M211.1 348.9l.7 .1zM211.1 349h.7z"/>
<path d="M211.1 349h.7zM211.1 349h.7zM211.1 349h.7zM211.1 349h.7z"/>
<path d="M211.1 349l.7 .1zM211.1 349l.7 .1z"/>
<path d="M211.1 349.1h.7zM211.1 349.1h.7z"/>
<path d="M211.1 349.1h.7zM211.1 349.1h.7z"/>
<path d="M211.1 349.1h.7zM211.1 349.1l.7 .1z"/>
<path d="M223.5 348.7h.2zM223.4 348.7h.3z"/>
<path d="M223.4 348.7h.4zM223.4 348.7h.4z"/>
<path d="M223.4 349.4h.3zM223.4 349.4h.3zM223.5 349.4h.2z"/>
<path d="M223.4 348.7h.4zM223.4 348.7h.4z"/>
<path d="M223.4 349.3h.4zM223.4 349.3l.3 .1z"/>
<path d="M223.4 348.7l.4 .1zM223.4 348.7l.4 .1z"/>
<path d="M223.4 348.8h.5zM223.3 348.8h.6z"/>
<path d="M223.4 349.3h.4zM223.4 349.3h.4z"/>
<path d="M223.4 349.3h.4zM223.4 349.3h.4z"/>
<path d="M223.3 348.8h.6zM223.3 348.8h.6z"/>
<path d="M223.3 349.3h.6zM223.3 349.3h.5z"/>
<path d="M223.3 348.8h.6zM223.3 348.8h.6zM223.3 348.8h.6zM223.3 348.8h.6z"/>
<path d="M223.3 348.8l.6 .1zM223.3 348.8l.6 .1z"/>
<path d="M223.3 349.2l.6 .1zM223.3 349.2l.6 .1z"/>
<path d="M223.3 349.3h.6zM223.3 349.3h.6z"/>
<path d="M223.2 348.9h.7zM223.2 348.9h.7z"/>
<path d="M223.2 348.9l.7 .1zM223.2 348.9l.7 .1z"/>
<path d="M223.2 349h.7zM223.2 349h.7zM223.2 349h.7zM223.2 349h.7z"/>
<path d="M223.2 349l.7 .1zM223.2 349l.7 .1z"/>
<path d="M223.2 349.1h.7zM223.2 349.1h.7z"/>
<path d="M223.2 349.1h.7zM223.2 349.1h.7z"/>
<path d="M223.2 349.1l.7 .1zM223.2 349.1l.7 .1z"/>
<path d="M223.2 349.2h.7zM223.2 349.2h.7zM223.3 349.2h.6zM223.3 349.2h.6z"/>
</g>
<g fill="none" stroke="#989898" stroke-width=".38">
<path d="M272.3 234.5h59.4v85.5h313v81.5h-372.4zM279 234.5l-6.7 6.7M288 234.5l-15.7 15.7M297 234.5l-24.7 24.7M305.9 234.5l-33.6 33.7M314.9 234.5l-42.6 42.6M323.9 234.5l-51.6 51.6M331.7 235.7l-59.4 59.4M331.7 244.7l-59.4 59.4M331.7 253.6l-59.4 59.4M331.7 262.6l-59.4 59.4M331.7 271.6l-59.4 59.4"/>
<path d="M679.7 272.5l-2.9 2.9M684.1 272.5l-7.3 7.3M688.6 272.5l-10 10M688.8 276.8l-5.7 5.7M331.7 280.6l-59.4 59.4M331.7 289.5l-59.4 59.5M331.7 298.5l-59.4 59.4M688.8 281.3l-1.2 1.2M331.7 307.5l-59.4 59.4M331.7 316.5l-59.4 59.4M337.1 320l-64.8 64.9M346.1 320l-73.8 73.8"/>
<path d="M355.1 320l-81.5 81.5M364.1 320l-81.5 81.5M373 320l-81.5 81.5M382.1 320l-81.5 81.5M391 320l-81.5 81.5M400 320l-81.5 81.5M409 320l-81.5 81.5M418 320l-81.5 81.5M426.9 320l-81.5 81.5M435.9 320l-81.5 81.5M444.9 320l-81.5 81.5M453.9 320l-81.5 81.5"/>
<path d="M462.9 320l-81.5 81.5M471.8 320l-81.4 81.5M480.8 320l-81.5 81.5M489.8 320l-81.5 81.5M498.8 320l-81.5 81.5M507.7 320l-81.4 81.5M516.8 320l-81.5 81.5M525.7 320l-81.5 81.5M534.7 320l-81.5 81.5M543.7 320l-81.5 81.5M552.7 320l-81.5 81.5M561.6 320l-81.5 81.5"/>
<path d="M570.6 320l-81.5 81.5M579.6 320l-81.5 81.5M588.6 320l-81.5 81.5M597.6 320l-81.5 81.5M606.6 320l-81.5 81.5M615.5 320l-81.5 81.5M624.5 320l-81.5 81.5M633.5 320l-81.5 81.5M642.5 320l-81.5 81.5M644.7 326.8l-74.8 74.7M644.7 335.8l-65.7 65.7M644.7 344.8l-56.8 56.7"/>
<path d="M644.7 353.8l-47.8 47.7M644.7 362.7l-38.8 38.8M644.7 371.7l-29.9 29.8M644.7 380.7l-20.9 20.8M644.7 389.7l-11.9 11.8M644.7 398.6l-2.9 2.9"/>
</g>
<!-- layer: A-FORMATO -->
<g fill="none" stroke="#000" stroke-width=".38">
<path d="M0 .1v594h841v-594M35 10.1h796v574h-796zM113.7 .1v10M232.5 .1v10M420 .1v10M617.5 .1v10M658.7 10.1v574M0 297.1h35M658.8 446h170v30.5h-170zM658.8 456.2h170M658.8 451.1h170M670.4 446v30.5"/>
<path d="M685.1 446v30.5M783.8 446v30.5M795 446v30.5M806.3 446v30.5M817.5 446v30.5M658.7 478.6h170v19.4h-170zM658.8 471.4h170M658.8 466.4h170M658.8 461.3h170M658.7 500.1h170v39.1h-170zM658.7 523h170M658.7 552.2h170v29.8h-170z"/>
<path d="M658.7 541.5h170v8.7h-170zM678.3 541.5v8.7M679.2 544h3.6v4h-3.6zM679.6 544l-.4 .4M680.5 544l-1.3 1.3M681 544l-1.8 1.7M681.9 544l-2.7 2.6M682.3 544l-3.1 3.1M682.8 544.4l-3.6 3.6M682.8 545.7l-2.2 2.3M682.8 547.1l-.9 .9M682.8 544.8l-3.1 3.2"/>
<path d="M682.8 546.2l-1.8 1.8M682.8 547.6l-.4 .4M699.8 541.5v8.7M699.8 552.2v22.4M700.7 544h3.6v4h-3.6zM721.3 541.5v8.7M722.2 544h3.6v4h-3.6zM734.8 552.2v29.8M742.8 541.5v8.7M743.7 544h3.6v4h-3.6zM764.3 541.5v8.7M765.2 544h3.5v4h-3.5z"/>
<path d="M782.1 552.2v22.4M785.7 541.5v8.7M786.6 544h3.6v4h-3.6zM807.3 541.5v8.7M808.1 544h3.6v4h-3.6zM658.7 574.6h170M699.8 562.7h128.9M755.3 568.6h26.8M755.3 562.7v19.3M801.8 568.6h26.9M801.8 562.7v11.9M113.7 584.1v10"/>
<path d="M232.5 584.1v10M420 584.1v10M656 584.1v10"/>
</g>
<text font-size="5.6" x="662.5" y="113.3">LEGENDA</text>
<g font-size="4.9">
<text x="67.2" y="169.1">138kV SUBESTAÇÃO CEMIG</text>
<text x="45.3" y="325.8">6,6kV - CCM - SALA DE PAINÉIS</text>
<text x="283" y="389.1">MOTOR</text>
<text x="333.8" y="389.1">MOTOR</text>
<text x="384.5" y="389.1">MOTOR</text>
<text x="435.3" y="389.1">MOTOR</text>
<text x="486.1" y="389.1">MOTOR</text>
<text x="536.8" y="389.1">MOTOR</text>
<text x="569" y="389.1">BANCO DE CAPACITOR</text>
<text x="283.2" y="395">1850CV</text>
<text x="333.9" y="395">1850CV</text>
<text x="386.2" y="395">884CV</text>
<text x="437.8" y="395">884CV</text>
<text x="488.5" y="395">884CV</text>
<text x="539.3" y="395">450CV</text>
<text x="587.4" y="394.9">100Kvar</text>
<text x="137" y="408.2">MOTORES EXISTENTES</text>
<text x="682.4" y="506.4">ESTRUTURAÇÃO DE PROJETO DE CONCESSÃO DO</text>
<text x="686.2" y="513.1">PERÍMETRO IRRIGADO DO JAÍBA (ETAPAS 3 E 4)</text>
</g>
<g font-size="4.6">
<text x="696.6" y="141.3">TRANSFORMADOR DE FORÇA</text>
<text x="696.3" y="182.3">DISJUNTOR</text>
<text x="706.6" y="240.7">ALIMENTADOR</text>
<text x="706.2" y="279.1">EQUIPAMENTOS A SEREM INSTALADOS</text>
<text x="659.8" y="413.8">NOTAS:</text>
<text x="659.6" y="421.7">1- EQUIPAMENTOS A SEREM INSTALADOS REPRESENTADOS EM</text>
<text x="664.8" y="426.1">HACHURA;</text>
<text x="659.4" y="432.9">2- VALORES NOMINAIS DEVEM SER CONFIRMADOS EM ETAPAS</text>
<text x="665.2" y="437.9">POSTERIORES.</text>
<text x="682.8" y="487.8">FUNDO DE DESENVOLVIMENTO DA INFRAESTRUTURA</text>
<text x="706" y="494.1">REGIONAL SUSTENTÁVEL - FDIRS</text>
</g>
<text font-size="4.2" x="722.8" y="519.9">ANTEPROJETO</text>
<text font-size="3.9" x="698.2" y="528.4">DIAGRAMA UNFILAR DE MÉDIA E BAIXA TENSÃO</text>
<g font-size="3.5">
<text x="97.1" y="248.1">138kV-6,6kV</text>
<text x="288.8" y="248.1">138kV-6,6kV</text>
<text x="97.1" y="252.3">12MVA</text>
<text x="97.3" y="256.5">ONAN</text>
<text x="288.8" y="252.3">15MVA</text>
<text x="289" y="256.5">ONAN</text>
</g>
<g font-size="3.1">
<text x="716.7" y="532.7">ESTAÇÃO DE BOMBEAMENTO - EB2</text>
<text x="676.9" y="579">EGC006-EL3-1002</text>
<text x="783.4" y="579">EGC006-EL2-1002</text>
</g>
<g font-size="3">
<text x="737.1" y="569.2">Aprovação</text>
<text x="783.2" y="569.2">Autorização</text>
</g>
<g font-size="2.5">
<text x="660.1" y="474.8">Revisão</text>
<text x="674.9" y="474.8">Data</text>
<text x="730.8" y="474.8">Descrição</text>
<text x="786.3" y="474.8">Elab.</text>
<text x="797.4" y="474.8">Verif.</text>
<text x="808.3" y="474.8">Aprov.</text>
<text x="820.7" y="474.7">Aut.</text>
<text x="661.8" y="545.5">Finalidade</text>
<text x="688" y="545.3">Para</text>
<text x="708.9" y="545.3">Para</text>
<text x="731.3" y="545.3">Para</text>
<text x="753" y="545.3">Para</text>
<text x="773.6" y="545.3">Como</text>
<text x="795.5" y="545.3">Para</text>
<text x="817.7" y="545.3">Para</text>
<text x="661.1" y="548.4">de Emissão</text>
<text x="680.5" y="546.8">1</text>
<text x="684.6" y="548">Informação</text>
<text x="701.9" y="546.8">2</text>
<text x="705.1" y="548">Comentários</text>
<text x="723.4" y="546.8">3</text>
<text x="728.1" y="548">Aprovação</text>
<text x="744.8" y="546.8">4</text>
<text x="750.4" y="548">Execução</text>
<text x="766.4" y="546.8">5</text>
<text x="770.8" y="548">Construído</text>
<text x="787.9" y="546.8">6</text>
<text x="792.9" y="548">Utilização</text>
<text x="809.4" y="546.8">7</text>
<text x="812.8" y="548">Providências</text>
<text x="702" y="555.3">Data:</text>
<text x="711.3" y="557.4">26/02/26</text>
<text x="737" y="555.3">Elaboração:</text>
<text x="784.4" y="555.8">Verificação:</text>
<text x="702" y="565.6">Escala:</text>
<text x="714.8" y="568.6">S/E</text>
<text x="660.3" y="577.9">Referência:</text>
<text x="736.9" y="577.6">Revisão:</text>
<text x="750.8" y="579.3">2</text>
<text x="757.7" y="577.6">Desenho nº</text>
</g>
<g font-size="2.4">
<text x="663.9" y="454.8">3</text>
<text x="673" y="454.8">24/03/26</text>
<text x="717.5" y="454.5">Revisado Conforme Comentado</text>
<text x="785.9" y="454.5">MDCS</text>
<text x="798.9" y="454.5">AG</text>
<text x="810.4" y="454.5">ET</text>
<text x="663.9" y="460">2</text>
<text x="673" y="460">26/02/26</text>
<text x="717.5" y="459.6">Revisado Conforme Comentado</text>
<text x="785.9" y="459.6">MDCS</text>
<text x="798.9" y="459.6">AG</text>
<text x="810.4" y="459.6">ET</text>
<text x="663.9" y="465">1</text>
<text x="673" y="465">19/02/26</text>
<text x="717.5" y="464.7">Revisado Conforme Comentado</text>
<text x="785.9" y="464.7">MDCS</text>
<text x="798.9" y="464.7">AG</text>
<text x="810.4" y="464.7">ET</text>
<text x="663.9" y="470.1">0</text>
<text x="673" y="470.1">16/12/25</text>
<text x="726.5" y="469.7">Emissão Inicial</text>
<text x="785.9" y="469.7">MDCS</text>
<text x="798.9" y="469.7">AG</text>
<text x="810.4" y="469.7">ET</text>
</g>
</svg>
